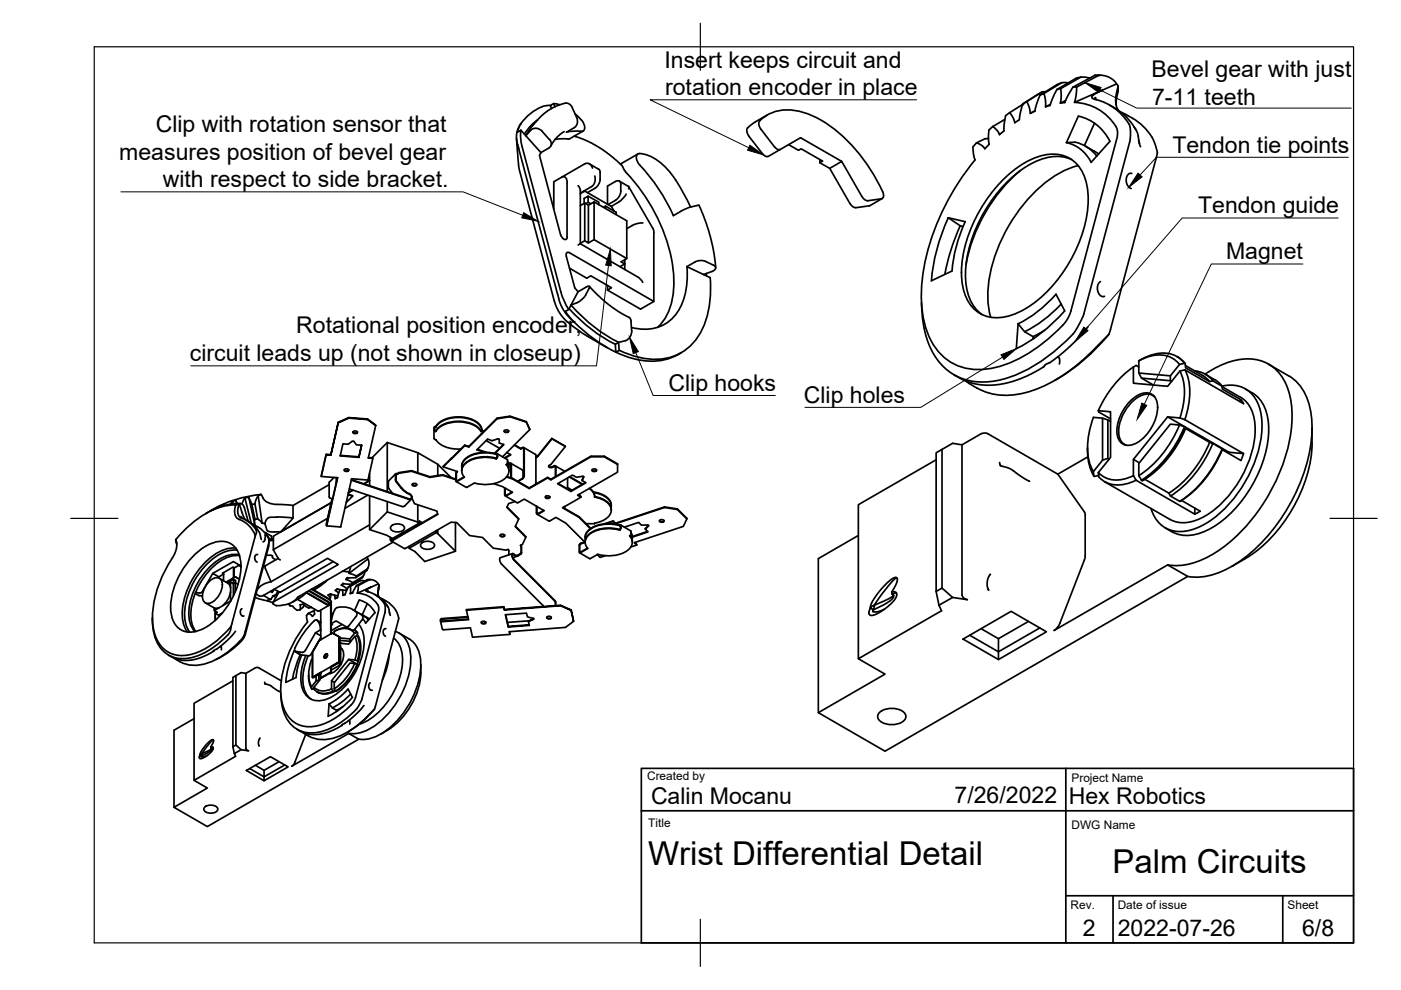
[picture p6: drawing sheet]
<svg xmlns="http://www.w3.org/2000/svg" width="297mm" height="210mm" viewBox="0 0 297 210" stroke-linecap="round" stroke-linejoin="round" font-family="sans-serif">
<!-- layer: Visible -->
<g fill="none" stroke="#000" stroke-width=".36">
<path d="M221 19.5l-3.3 2M221 19.5l-1 .5M221.3 19.8l.4 1.6v1.2M221.3 19.8l-.8 .4M221.7 19.4l-.7 .1M224.1 19l-1.3 3a.66 .66 0 0 1-.9 .6l-.2 .1M224.9 18.8l-.8 .2M225.1 17.5l1.4 .1M225.1 17.5l-3.8 2.3M225.1 17.5l-1 .4-3.6 2.3-.7 1.7-.4 1.7-.9 .4M227.5 18.5l-1.6 2.8a.62 .62 0 0 1-.7 .5l-.4 .1M228.2 16.6l-4.1 2.4"/>
<path d="M228.3 18.5h-.8M228.3 18.5l-.1 1.6-.4 1.6 6-2.6-2 1.1-.3 .5 .3 .2a11 11 0 0 1 7.8 6l.1 1.8-.2 1.4-9.9 37M229.1 16.4l-4.2 2.4 .1 1.5-.2 1.6M229.1 16.4l.8-.1 1.1 .3M229.1 16.4l-.9 .2M232.1 16l-4.6 2.5M233 16l1.3 .1 .9 .3 1.1 .8 .4 .6M233 16l-4.7 2.5M233 16h-.9M233.4 16h-1.3M237 18.2l-.3-.4-2.9 1.3M109.5 29.4l.6 6.4 7.4 27.9 .9 2.3 .6 .9 1.3 1.3"/>
<path d="M109.7 30.6l.3 .9M110 31.5l8.2 30.8M110.4 26.2l-.6 1.1-.3 1.2 .2 2.1M110.4 27.6v1.7l.3 1.8 8.2 30.8 .6 1.6 1.1 2.1M110.4 26.2l-.3 .6-.4 1.2M110.4 27.6l4.3 4.8M110.4 27.6l-.7 .4M112.6 27.6a1.71 1.71 0 0 1 2.4 .3M113 26.5l2.5-2.5 1.6-1.1 1.7-.7a1.75 1.75 0 0 1 2.5 .6l1 2.1a1.69 1.69 0 0 1-.5 2.1l-1.7 1M113 26.5l-1.5 2.3 1-1.2M114 25.4l-1.7 1.6-1.1 1.4M114.7 32.3l-.3 .7 4.5 16.8"/>
<path d="M114.9 22.6a10.4 10.4 0 0 0-4.5 3.6M115 27.9l1.5 1.7M116.5 29.5a1.15 1.15 0 0 1-.1 1.9l-1.7 1M116.7 22.4l-1.8 .2M117.4 22l1.3 .2M117.7 22.6l-.3-.6-.7 .4 .2 .6M119.1 37.6l-1.7 .9v5.8M119.1 37.6l.4-.2a1.06 1.06 0 0 1 .8 1.3M119.6 27.9l-1.7 1.5-1.1 1.6M120.2 38.7v11.6M121.8 28.9l3.5 1.4 2.5 1.5 2.2 1.6 1.8 1.7 .6 1M121.9 24.1l1.4 1.4"/>
<path d="M122.6 39.4l.3 .5 .1 .5v11.3l12.1 7 .7 .5 .5 .7M123.3 25.5a1.6 1.6 0 0 1 .3 2.3h-2l-1.5 .2M123.6 27.8l-3 1.7-2.9 .1M124 34.7l-4.9 2.9M124 34.7a1.1 1.1 0 0 1 1.6 1M124.9 34.7l2 1.2M125.4 39.6l-2.4 1.4M126.1 37.3a2.04 2.04 0 0 1-.7 2.3M126.9 35.9l.4 .7M127.2 36.6v1.4M127.3 38a2.49 2.49 0 0 1-1.2 1.9l-1.6 .9M131.3 38.4l1.9 1.1"/>
<path d="M132.4 36.1a38.8 38.8 0 0 1 10.4 21.5 14.7 14.7 0 0 1-2.7 11.1l-.7 .7M133.3 39.5v.5M133.3 39.6l5.1 8.8M135.2 32.7l-3.7 2.1M160.2 25.8l-1 .7a1.42 1.42 0 0 0-.4 2.4l2.9 3.7a1.07 1.07 0 0 0 1.2 .5M161.3 27.4l-.3-.7-.1-.9a8.6 8.6 0 0 1 9.4-2 27.6 27.6 0 0 1 13.8 11.5l2.4 4 .6 1.4 .2 .7a.63 .63 0 0 1-.4 .8l-2.9 .4M161.4 27.4l2.8 3.8M162.7 24.4l-2.6 1.4M162.9 33.2l6.8-4 8.8 5M164.2 31.1a1.07 1.07 0 0 0 1.3 .6M167.2 30.7l2.1 1.2 .6-.3 4.5 2.6-.6 .3 2.1 1.2M173.8 33.8v.7"/>
<path d="M207.1 30.3l-.2 .2a1.71 1.71 0 0 0-.5 1.9l.3 1.5M209.6 29.4h-.7l-1.8 .9M210.5 26.8l-.2 .2a1.92 1.92 0 0 0-.7 1.9l.1 1.7-.9 .9-.7-.7-1-.5M212.3 38.4a17.2 17.2 0 0 1 10.5-5.7 6.9 6.9 0 0 1 7.2 5.1 20.4 20.4 0 0 1-1.3 13.9 28 28 0 0 1-12.9 14.6 8.6 8.6 0 0 1-8.5-.1 9 9 0 0 1-3.4-6.8 28 28 0 0 1 6.3-18.4zM213 25.5l-2.5 1.3M214.1 23.9l-.3 .1a1.44 1.44 0 0 0-.8 1.6l-.1 2.1-1 .8-.5-.9-.9-.8M216.3 36.2a34.6 34.6 0 0 0-11.5 19.9M216.8 22.2l-2.7 1.7M216.9 22l-.7 2.5a1.43 1.43 0 0 1-1 1.5l-.5-1.3-.6-.8M217.7 21.5l.5 1.2 .2 1.3 1-.4M217.7 21.5l-.8 .5M220 20l-3.1 2"/>
<path d="M222.7 22.1l-1 .5M225.9 21.4l-1.1 .5M227.2 33.8a10 10 0 0 0-9.4 1.4 29.8 29.8 0 0 0-13.1 22.7 10 10 0 0 0 3.5 8.8M227.8 21.7a10.2 10.2 0 0 1 9 5.7l.1 1.1-.1 .9-9.8 36.6-.6 1.6-.5 .7a32.6 32.6 0 0 1-14.3 9.5 11.9 11.9 0 0 1-12.4-3 18.2 18.2 0 0 1-3.9-12.6 48.4 48.4 0 0 1 11.4-28.3M228 30.1a7.8 7.8 0 0 1 4.5 3M228.6 35.1a23 23 0 0 0-12.1 8.8 31.8 31.8 0 0 0-7 19.8l.5 3.6M228.6 24.6l-2.5 5.6h1.8M228.6 24.6a9.9 9.9 0 0 1 6.7 5.4l-3.9 4.4a7.8 7.8 0 0 0-5.3-4.2M230.2 31l1.8 1.1M232 32l.9 .7M232.1 26.1l-2.2 4.8M232.2 20.7l.3 .5"/>
<path d="M232.3 20.7l-.1 .1M235.3 22.3l1.3 .8M236.6 23v.1M236.6 22.2l.5-2.8-.1-1.2-.5 3.3 .2 1.1 .4 .8M236.6 23.1l2.3 1.8 1.1 1.3 .9 1.4M237.6 23.8l.8 .3M238.4 24.1l.7 .4a12.4 12.4 0 0 1 5.1 4.6M238.4 24.1h.1M240 36.8l-.7 .1-.3 .4-.2 .6 .2 1.3 .4 .5 .4 .3M240.4 26.9l.7 1.1 .4 2.4 .3 .7M241.4 29.7l.2 .7M244.2 29.1l.7 1.5 .5 1.7"/>
<path d="M245.2 33.4l-10.1 37.5M245.4 32.3l-.2 1M118.9 49.8l.3 .6a.6 .6 0 0 0 1 .1l.1-.2M120.1 54.3l1.8 6.8M120.8 56.9l3.6 2.1 .9-.5 4.3 2.5-.8 .5M123 41.1l1-.6 5.6 3.3 .6 1M123 43.6l1-.6v8l-1 .6M123 51.7l-.4 .3M123.7 40.5l.1 .1M124 43l.8 .5v8l-.8-.5M124.2 43.2l.5-.3 .6 .3M124.7 42.9v-1.3l-.9 .5v1"/>
<path d="M124.7 41.6l2.3 1.3v.5M124.8 51.5l1.2-.7 6.9 4M124.8 43.5l1.2-.7v8M126 42.8l6.9 4v8l-1.2 .7 .8 .5v1.1M128 44l.4-.3v.5M128.4 43.7l2.2 1.3v.5M128.8 43.3v-3.9l1.7-.9a.69 .69 0 0 1 .8-.1 .69 .69 0 0 1 .3 .7 3.1 3.1 0 0 1-1.1 3.4l-1.6 .9M131.1 42.9l-1.5 .9M132.5 55v1l-1.1 .6M132.8 41.1l-.9 1.2-.8 .5M134 47.8l-1.1 .7M136.3 47.3l-1.4 .2-.9 .3"/>
<path d="M138.4 48.4l.2 1M138.6 49.4v14.5l-17.9-10.3a.44 .44 0 0 0-.5-.1 .44 .44 0 0 0-.2 .5l.1 .3M145.6 56.5a4.7 4.7 0 0 1 3.1-1.3 6 6 0 0 1 2.9 1.2 .73 .73 0 0 1-.7 1.2l-1.7 .6zM145.7 56.5a15 15 0 0 1-2.5 10.2 8.6 8.6 0 0 1-9.3 2.7M146.4 43.9l-.7-1.5a27.3 27.3 0 0 0-5.4-7.7 7.3 7.3 0 0 0-5-2.1 1.71 1.71 0 0 0 .3 2.4 38.9 38.9 0 0 1 7.2 10.7M147.9 43.6l-2.6 .7-2.6 1.4M147.9 43.5h.3l.3 .7 1.9 5.2 .9 3.7 .4 3.7M149.2 58.2l1.4 .7M149.7 58l.1 .5M150.6 58.9a18.8 18.8 0 0 1-3.4 13.5 10.9 10.9 0 0 1-10.6 3.6l-3.5-1-1.8-.7M180.2 43.1a1.46 1.46 0 0 0 1.2 .9M182.8 41.7l-4.3-7.5-2.6 1.5 4.3 7.5"/>
<path d="M182.8 41.7a1.46 1.46 0 0 0 1.2 .9M184.3 43.6l-2.9 .4M187 42.1l-2.7 1.5M201 46.2l3.6 .8a31 31 0 0 0-2.7 10.5l-4.4 2M201 46.2l2.6 1.7M201 46.2a39.8 39.8 0 0 0-3.5 13.3M203.6 47.9l.6 .1M203.6 47.9a44.2 44.2 0 0 0-3.3 10.3M233.3 59.7l-.4 .4-.2 .5 .1 1.2 .6 1h.8M118.2 62.3l.4 1.6 .7 1.5 .9 1.4 1.4 1.4M119.9 66l1.7 2.2M120.3 68.2l1.8 1.5 2.4 1.6"/>
<path d="M120.7 65.4a33.1 33.1 0 0 0 9.7 7.6M121.1 64.7l-.5 .9-.7 .4M121.1 64.7a33.4 33.4 0 0 0 10.1 7.9M121.6 68.2a33.8 33.8 0 0 0 9 6.5M121.9 61.1l.7 .8M122.3 64.2l-1.2 .5M122.6 61.9l-1.5 2.8M124.5 71.3l4.2 2.4M124.9 61.1l-.7 1.4a4.6 4.6 0 0 1-1.9 1.7M124.9 61.1l.1-.3-.4-.1-2 1.2M125 60.7l1.9 2 2 1.8 2.3 1.6 2.1 1.2M128.8 60.5v1l7 4 2.8-1.6"/>
<path d="M130.5 73l.6-.4 .2 1.7-.7 .4zM130.6 74.7a14.8 14.8 0 0 0 12.2 .9l.9-.4M132.6 72.2l-1.5 .4M133.3 67.3l.3 .1 .2 .7 .1 2a2.12 2.12 0 0 1-1.3 2.1M144.4 74.8l-.7 .4M195.4 64.1l.1 1.8M195.5 65.9a17.5 17.5 0 0 0 4.9 12.2 12.9 12.9 0 0 0 12.2 2.3 32.8 32.8 0 0 0 14.8-9.5M215.9 68.6a25.5 25.5 0 0 0 8-6.2l1.8 3.5a33.7 33.7 0 0 1-10.2 8l.4-5.3 1.3 1.7M217.2 70.3l1.9 1.1-.1 .5M221.5 70l-2.4 1.4M224.2 75.7l.4 .2v1.3M225 64.5a26.4 26.4 0 0 1-7.8 5.8"/>
<path d="M229.6 67.2l-1.2 2.2-1 1.5M230.7 69.3l-2.8 3.2-2.1 1.9-2.5 2-1.6 .9-.4 .5-2.1 1.2-3.9 1.7-3.7 .8-3.5 .1-1.4-.2-1.8-.6-2.7-1.3M232.3 73.7a32.4 32.4 0 0 1-15.6 9.7 14.6 14.6 0 0 1-11.7-2.4l-.3-.2M235.1 70.9l-2.8 2.8M235.1 70.9a41.5 41.5 0 0 1-11.5 9.8M240.3 77.8v3.5l7.3 .6 2.5-3.2 1.1-.3 12.5 7.2-.6-.8M240.3 77.8a22 22 0 0 0-7.4 9.3M241.4 76.5a9.8 9.8 0 0 1 6.8-1.5 5.4 5.4 0 0 1 2.9 2M241.4 76.5v2.6l6.7 .6 2-2.4M241.4 77.8l-.5-.3-.6 .3M241.4 79.1l.6 1.1 6.1 .5M241.5 76.5a6.8 6.8 0 0 1 8 .1l.6 .7"/>
<path d="M248.1 79.7v1l.3 .2M249.5 75.6l.9 .6 .9 .9M250.2 78.7a13 13 0 0 1 0 9.9M251.1 77l-1 .3M251.1 77l.2 .1 .1 .9 5.1 2.9 .6-.2 2 1.2v.6l4 2.3-.3 .3M251.2 78.4a13.5 13.5 0 0 1 0 10.6M251.3 77.5l4 2.3 1.2 1.1M253.4 78.7l1.8 .5 1.1 .6 .8 .9M255.5 79.3a14.9 14.9 0 0 1 10.9-3 8.9 8.9 0 0 1 6.8 6.5 25.2 25.2 0 0 1-1.2 15.7 37 37 0 0 1-15.5 19.4 13.9 13.9 0 0 1-8.9 1.9M255.6 79.4l1.9 1.1M269 77.2l4.2 2.5M273.2 79.7a11.2 11.2 0 0 1 4.9 9.2 35 35 0 0 1-7 21.8 28.6 28.6 0 0 1-13.8 11.1 11.5 11.5 0 0 1-5.5 .4"/>
<path d="M69.2 96.3l-1.1 4.7 3.5 .3-2.3 10.2M69.2 96.4l-1.1 4.6M70.1 96.4l-.9-.1v.1l.9 .1M71.7 89.5l-1.6 7 1.6-6.8M72.2 96.6l3.9 .3M73 99.6l.5 .2 .4-.2M73.1 99.5l.5-.1 .3 .3-.6 .3-.3-.3zM74 88.5l-2.3 1v.2l2.3-1M74.8 91.6l.5 .2 .5-.2M74.9 91.5l.5-.1 .4 .3-.6 .2-.4-.2zM76.6 94.4l-.5 2.6 .6-2.6-1.1-.1-.7-.8-1.1 .7-1.1-.1-.6 2.6 4 .3M77.9 88.8l-3.9-.3v.2l3.9 .3"/>
<path d="M78.1 97l1 .2-1.1 4.6-3.5-.3-2.3 10.2-3-.2M79.7 90.2l-1.8-1.4 1.8 1.3-1.6 7 1 .1M82.1 93.8v10.4M87.2 99.8v.1M88.6 96l-6.5-2.2-3.2 3.3M92 91.2l.4 .3M92.2 91.2l.2 .1M92.4 91.4v.1M92.4 90.5a6.1 6.1 0 0 1 6.4-1.8 3.8 3.8 0 0 1 3.4 2.7M92.4 91.3a5.8 5.8 0 0 1 5.6-1.9l.8 .1a4.6 4.6 0 0 1 3.2 1.8M92.4 93.2a5.8 5.8 0 0 0 5.3 2M92.4 90.4a6.1 6.1 0 0 1 6.4-1.9 4.1 4.1 0 0 1 3.3 2.3l.1 .6"/>
<path d="M92.4 90.4l-.4 .3v2.2l.4 .3M92.4 90.5l-.2 .2v.5M92.4 90.4v.1M92.8 98.4l-4.2-2.4v4.2M92.8 98.4v2.4M92.8 98.4l2.8 2.9M95.7 97.1v.1M95.8 97.3l-1.8 1.7 3 1-.2 .1M96.9 100h-.1M97.9 98.9a2.77 2.77 0 0 1 2.4-2.6l1.4-.3 1.4-.1 1.4 .2 .7 .2a7.2 7.2 0 0 0-6.7 1.3 1.89 1.89 0 0 0-.6 1.7M97.9 99.7v.2M98.5 94.4l-2.7 2.9v-.2"/>
<path d="M98.5 94.5l.9 .2M101.2 95.3l1.9 .6M102 91.4v.1a5.8 5.8 0 0 0-5.6-2l-.8 .1a4.6 4.6 0 0 0-3.2 1.9M102 91.3l.7 .1M102 91.5h.6M102.7 95.9l-1.6-.5 2.3-2.3 1 .3 1.3-.3 .2 .8 .9 .4-1.9 1.9M103.1 93.4l.2 .1M103.3 93.5l2.6 1.6M105.2 97.2v.1a7 7 0 0 0-6.9 1.4 1.84 1.84 0 0 0 .2 2.5M105.2 97.2a7.3 7.3 0 0 0-6.7 1.1l-.5 .9-.1 .5M105.2 97.1v.1M105.3 96.3l.1 .1-.1 .7"/>
<path d="M105.3 96.2l.2 .1v.7l-.2 .3M105.4 88.8l-6 6M105.4 96.2l2.2 1.3v.7l-.2 .3 .4 .6 .1 .6M106.7 94.2l-1.9 1.9M106.9 91.4l.5 .2 .5-.2M107 91.2l.5-.1 .3 .4-.6 .2-.3-.2zM107.4 98.5h-.1a2.06 2.06 0 0 1-.9 3.4 7.9 7.9 0 0 1-5.8 .5l-1.7 .9-2.2-1.2M107.5 95.9l.8 .5-1.2 .7M107.6 97.8l.3 1M107.6 97.9l.3 .7v.7M107.9 98.8v.1M107.9 99.7v.2"/>
<path d="M108 98.4l-.2 .1M108 98.2l-.2 .2M108 98.4h.3v.1M108 98.2h.2l.2 .3M108.1 88.2v.2l-2.7 .4v-.1M108.1 88.4l3.5 1.1M108.2 96.4l-1.2 .7M108.3 98.2l2.6 1.5v1.6M108.3 98.6v2.7M108.4 98.5v2.8M109 94.4l1.4 .8 .5-.2 .1 .2 .1 5.7-.4 .5-1 .6M109.1 94.3l1.3 .8 .5-.2h.2v6"/>
<path d="M110.4 95.1v.1M111 94.9l2.5 1.4M111.6 89.4l.7 1.7-.7-1.7-3.5-1.2-2.7 .5-6 6-.9-.3-4.5 4.6M112.3 91.1l-5.7 5.8M113.5 96.3l.1 6-.1 .4M113.6 96.9l.4-.3 3-3.6 2.8 1.6-2.9 3.8-.6 .4 .4 .3h.5M114.1 96.7l-.5 .3M116.3 98.8l.5 .2 .9-.3 .2 .3M117 93l-2.9 3.7M117 93l2.9 1.7M117.7 98.8l2 1.1M117.8 99.1v2"/>
<path d="M117.8 99.1l-.2-.2-.4 .2M117.9 99.1v1.9M125.3 96.7v.2M125.5 99.6l.5 .3 .5-.3M125.6 99.5l.5-.1 .4 .4-.6 .2-.4-.2zM128.1 96.7v.2M130.9 98.5v-.1l-2.8-1.7h-2.8l-8.5 4.9-.7-.4-3.9 2.3-3.5-2.1-1.2-.4M199.7 95.3l-1.2 .7v29.4M204 94.3v31.9a1.21 1.21 0 0 0 1.1 .9l-3.1-.4-2.9 1.6 .5 1.2-17.6 10.2v-32.7l16.5-9.5M209.4 92l14.9 8.5 6.3-3.6M209.4 92a1.68 1.68 0 0 0-1.5 0l-3.9 2.3-2-.3-2.3 1.3v29.4M211.9 98.1l.3 .7 1.9 .5 2.5 1.8 1.7 .9"/>
<path d="M230.6 94.9v.7M230.6 95.6a9.9 9.9 0 0 0 1.3 5.3M231.8 100l.1 .9 .2 .1 .8-.2M231.8 88.5l2 .2v8.9l-2 2.4a12.9 12.9 0 0 1-.4-10.3zM233.8 88.7l1.7 .7M234.9 89v8.2l-1.1 .4M234.9 97.2l.3 .2M235.5 88.8l-2.6-1.5v-.2l2.6 .2v9.7l-2.6 3.2v.9a6 6 0 0 0 7 1.1l1-.4M238.4 94.2l.3 .2M239.8 84.9a4.2 4.2 0 0 1 4.1-1.5 3.3 3.3 0 0 1 1.5 3.8 9.3 9.3 0 0 1-5.1 7 2.4 2.4 0 0 1-3.4-2 9 9 0 0 1 2.9-7.3zM240.3 97.4l1.3 .7M242 80.2l2.5 1.4"/>
<path d="M244.4 83.8l.3 .2M244.8 84.1a2.88 2.88 0 0 0-3.6 .2 8.9 8.9 0 0 0-3.9 8.4 2.31 2.31 0 0 0 1.5 1.7M247.6 88.4l13 7.5 3.1 .3-12.5-7.2-1.1-.4-2.5-.2-7.3 9v3.5M250.1 90.1l1 .4M250.1 90.1l-2-.2-6.7 8.4v2.5M250.1 90.1a23.2 23.2 0 0 1-8.7 10.7M251.1 90.5l.2 .1M251.1 90.5a24.4 24.4 0 0 1-9.1 11.3M251.3 90.6l.1 .3 5.1 2.9 .6 .2M251.3 90.6a24.4 24.4 0 0 1-9.1 11.3M251.4 90.8a23.3 23.3 0 0 1-8.7 10.8M256.5 93.8a23.3 23.3 0 0 1-8.7 10.8"/>
<path d="M257.1 94l2 1.2v.1M257.1 94a24 24 0 0 1-8.9 11.2M257.6 80.5l1.5 1.4M259.1 95.1a24 24 0 0 1-9 11.2M259.1 81.9a6.5 6.5 0 0 1 8.2 5.5 22.4 22.4 0 0 1-3.7 15.4 21.6 21.6 0 0 1-10.8 9.5 6.4 6.4 0 0 1-8.8-4.5M259.1 82l3.9 2.3M259.1 95.3l4 2.3 .6-1.4M259.2 95.3a23.3 23.3 0 0 1-8.7 10.8M260.6 95.9l-.2 .2M263 84.2a6.8 6.8 0 0 1 3.1 5.6 22.9 22.9 0 0 1-8.2 18 11 11 0 0 1-7.9 3l-1.9-.7-13.9-8M264 82.5l1.5 .8M265.5 83.3a8 8 0 0 1 3.5 7.1 26.2 26.2 0 0 1-12.6 21.8 8.4 8.4 0 0 1-7.9 .5"/>
<path d="M278.2 90.7a31.3 31.3 0 0 1-10.2 24.8l-2.6 2.1-1.4 .8M37.3 114.4l.2 .7-.1 1-.7 1.9a24.6 24.6 0 0 0-4.4 13.6 7.8 7.8 0 0 0 3.5 6.7 7.7 7.7 0 0 0 7.4-.6 19.6 19.6 0 0 0 5.8-4.9M37.3 114.4l.2 1M40.9 117.9a9.5 9.5 0 0 1 5.9-3.1 4.1 4.1 0 0 1 4.2 4.1 15.8 15.8 0 0 1-8.5 14.7 4.2 4.2 0 0 1-6.2-3.7 15.8 15.8 0 0 1 4.6-12zM45.3 108h.1M45.3 108l-.3 .2M45.4 107.9l-.9 .5M46.9 107.4l-.1-.2-.1 .3M47.5 107.2l.1-.3-.8 .3M48.9 106.9h.1M48.9 106.9l-2.2 .5-3.1 1.5M49.3 106.3l-.4 .6"/>
<path d="M49.3 106.3l.2 .5M49.4 106.8l-.5 .1M50 116.2a8.8 8.8 0 0 0-6.9 3.5 15.7 15.7 0 0 0-4.3 11.9l.5 1.7 .4 .7M50 107.1a15.5 15.5 0 0 0-10.7 5.1l-2 2.2M50.1 106l.2 .8-.2-.5M50.1 106l-.8 .3M50.3 116.7a8.5 8.5 0 0 0-6.8 3.3 15.3 15.3 0 0 0-4.2 11.7l.5 1.7 .4 .6M50.6 119.9l.5 .2M50.6 106.8h.1l.9 2.6 .4 .8M50.7 117.7a7.3 7.3 0 0 0-6.5 2.8 14.3 14.3 0 0 0-4.1 10.4 4.8 4.8 0 0 0 1.2 3M50.7 106.8h.5l.4 .4 1 3.3M50.7 119.8l-1 .6-.3-.2-2.2 1.4 .2 .1-1 .6"/>
<path d="M50.8 117.8a7.8 7.8 0 0 0-6.3 3.1 14 14 0 0 0-3.9 10.8l.5 1.5 .4 .7M51 106.8h-1.6M51.1 120l-1.6-.9-4.4 2.5M51.1 109.5l.2 .4M51.3 109.9l1 .4 .9 .7 1.1 1.3M51.3 109.9l-.6-.4-.3-.8 .2-1.8a.76 .76 0 0 0-.8 1l.1 1.4 .6 .7a5.6 5.6 0 0 1 3.6 3.7l-5.1 19.1M51.9 105.6l-.6 1.3M51.9 105.6l1.4 5.4M51.9 105.6l.9-.2 .6 1.6M52.2 110.3l.7 .4M52.8 105.5l1.2 5.5M52.9 110.7l.8 .6 1.1 1.3 .6 1.8"/>
<path d="M52.9 110.7h.1M53.4 107l.7 3.1-.1 1.1M53.4 111.1l.4 .1M53.8 111.2l.9 .5M53.8 111.2h.1M54 111.2h-.2M54.1 106.9l.2-1.1 .6-.8a.39 .39 0 0 1 .5-.1 .39 .39 0 0 1 .2 .4 2.47 2.47 0 0 0 2.4 1.6l4.1 .3M54.1 106.9l.5 3.1M54.1 106.8l-.7 .1M54.3 112.3l.1 .5-.3 .7M54.6 117.6l-.5 .2-.1 .4 .1 .5 .4 .5M54.6 110l1 .9 .6 .1 .4 1.5 .7 .2 .8 .1"/>
<path d="M54.6 110l-.5 .1M54.7 111.7a4.9 4.9 0 0 1 2.2 2.6v1.1M54.7 105.1l.9 5.8M55.4 104.8a25.6 25.6 0 0 0-10 3.1M56.2 113.4v1l-.4 .5M56.3 112.9l1.3 .8v.8l-.5-.2zM56.3 120l-.4 .1M56.3 112.9h-.2M56.5 117.7l1.2 .1 .1 .5 .7 .4M56.9 115.4l-5 18.8M57 114.9l-.1 1.1-4.9 18.4-.8 1.5M57.2 114.2l-.2 .1"/>
<path d="M57.6 114.5l-.6 .1M58 113.8v2.8M58 114.6l-1 .1M58 114.2l-.4 .1M58.1 113.6l-.1 .2M59 118.4l-2.8 1.7 1.2 3.3M59.5 112.8h-1.4M62.1 109.8l-2.7-.2-2.2 .1-.6 .3-.4 1M69.2 111.4h.1M69.3 111.3h.1M69.5 109.9l-11.5 6.6 1 2 .4 .2M69.8 102.8l-7.7 4.4v2.6l-2.6 3 10.7-6.2-12.1 7"/>
<path d="M69.8 102.3v3l.2 .3 .4 .2-1.1 5.5M69.8 102.2v.1M70.4 105.8l-1.2 5.6M70.7 119.1l-11.2 6.4-.3 .1-1.1-.7-.4 .7-.4-.2M70.8 101.2l-1 1M71.3 101.3v1.2M71.4 101.3v.6M71.5 101.3l-2.2 10M73.8 104.8l.9 .3v.1l-.9-.3M74.1 103.7l11.3 3.7 .4-.1 1.4-1.5M74.5 101.8l12.2 4.1a.56 .56 0 0 0 .7-.4 .56 .56 0 0 0-.4-.7l-1.2-.8-1.7-1.9M74.5 101.7l12.2 4.1 .5-.1a.78 .78 0 0 0-.8-1.1l-1-.8-1.4-1.7-.1-.4"/>
<path d="M74.7 105.2l-1.3 1.3M74.8 103.9l-.9 .6M77.9 118.1l.3 1.2-.2 1.2-2.4 1.6M78 118.5l-4 3.1M78 105l-4.9 2.8M78.4 100.3v2.7M78.4 105.1v7.2M78.4 101.9l-1.2 .7M78.4 111.3l-21 12.1M82.1 106.4v2.1M82.3 102.1v1.1M82.4 103.2l.1 .4"/>
<path d="M82.5 103.6l.7 1M82.8 113.9v.5M82.8 114.4v.2h.4M82.9 114.7l2.8 1.6h.3M82.9 114v.5h.3M82.9 111.5a1.95 1.95 0 0 1 2.8 .3 1.29 1.29 0 0 1-1.7 1 1.14 1.14 0 0 1-1.2-1zM83.4 114.9l-20.3 11.7M83.9 100.4l-1.6 1.7M84.1 100.4l.2 .2-.2-.1M84.1 100.5l-.1 .1 .1 1.5M84.1 100.4l-.3 .2v1.1M84.3 100.5l.2-.3 2.7-.4 3.9 1.3 2.8-.4 2.7 .9"/>
<path d="M84.3 100.6l.2-.3 2.7-.4 3.9 1.3 2.8-.4 2.7 .9M84.5 100.2v.1M85.2 113l.3 .2M86 116.3l9.6-5.6 1.2 .1 2.8 2.8 2.7 .4 2.3 2.2 2.7 .4 .4-.1 .2 .3M87.4 105.7l.5 1.1 4.7 1.6 .2 .7-9.6 5.5M87.4 102.7l.5 .2 .5-.2M87.5 102.6l.5-.1 .4 .3-.7 .2-.3-.2zM88.6 107v3.7M89.3 115.2a1.95 1.95 0 0 1 2.8 .3 1.29 1.29 0 0 1-1.7 1 1.14 1.14 0 0 1-1.2-1zM89.5 110.8l-.6-.3v.4l-5.7 3.3-1.2-.7-3.6-1.2 3.7-3.8 6.8 2.4M91.1 101.1v.1M92.5 112.5v.4l-5.8 3.3v-.4"/>
<path d="M92.5 112.9l4.1 4-6.5 2.2-2.1-2.2-1.3-.7M92.8 109l-9.6 5.5M92.8 112.3v.8M93.9 100.7v.1M96.6 110.8v6.1M96.6 100.5l.2-.1v1.5M96.6 100.5v1.5M96.8 100l-.2 .5M96.8 100v.4M98.4 101.1l-1.5 .9-.1-.1M98.4 101.2l-1.5 .9-.2-.2M104.7 102.5l1.9 .7 2.1 1.2-1.3 .7h-.3l-.1-.2"/>
<path d="M106 113.5l.5 .2 .5-.2M106.1 118.2l-.1 .6 .3 .8M106.2 113.3h.4l.4 .3-.6 .2-.4-.2zM106.3 119.6l8.9 8.9M107 103.4v1.5M107.1 103.5l.1 1.5h.2l1.2-.7M107.1 105.1l2.5 1.5 .3-.1M107.4 101.1l1.3 .5 3.5 2 3.9-2.3 .7 .4 8.5-4.8h2.8l2.8 1.6v1.6l-8.5 4.9 .8 .4-3.9 2.3 3.5 2 2.4 2.4M107.5 107.5l2.5 2.6M107.9 116.8v.8M108.7 117.4l-2.6 .9M108.7 101.4v.2"/>
<path d="M109.2 106.3l-1.4 .5-.3 .8 2.5 2.5-.8 1.5 2.3 2.3-.8 1.6-.4 .1 .2 .4-.1 1.3M109.3 111.6l2.2 2.3M109.7 117.9l-1 .4M109.8 117.7a.96 .96 0 0 1-1.1-.3l-.1 .6 .3 .7 8.8 8.9M109.9 106.5l1.2-.7 4.3 2.5-1.2 .7-.4-.1-.1-.2M110.4 115.6l.2 .4v1.2M110.4 117.3l-.6 .4M110.5 117.4l-.6 .4a.96 .96 0 0 1-1.2-.3l-.1 .3 .3 .8 8.8 8.8 .1 1M110.6 117.2l-.1 .2M111.2 100.8l-.3 .6-1.1 .7M112.2 103.5v.1M113.7 107.3v1.4"/>
<path d="M113.8 107.4l.1 1.4 .3 .1 1.1-.7M113.9 109l2.4 1.4h.3M115.6 105.3l.5 .3 .5-.3M115.8 105.2l.4-.1 .4 .4-.6 .2-.4-.2zM116.1 101.2v.1M116.6 110.4l1.3-.7 2.1 1.2 4.1 4.1-1 .3M116.8 101.6v.1M119.4 107.6l3.4 2 2.4 2.4M119.6 107.5v.1M119.7 107.4l-.1 .3M119.8 107.4l-.2 .3M120.3 101.3v2.4"/>
<path d="M120.3 103.4l1 .5M120.7 101.1l2.7 1.6M120.8 101.1l2.7 1.5M121.1 104.1v.1M122.6 104.9l.6 .5M122.8 109.6v.1M122.8 104.8l.3 .4M122.8 115.6v1.5M122.9 117.2l2.1 1.2M123.1 115.2l-.3 .4 .1-.1 .1 1.6 1.5-.9M123.1 115.2l-.2 .3M123.7 101.1l-.3 .8"/>
<path d="M123.8 101.2l-.2-.2-1.4 .2-.8-.5-3.2 1.9 2.9 1.6 3.1-1.8-.8-.5 .4-.7M124 114.9l-.9 .3M124.1 114.8v.2M124.1 102.3l-3 1.8-2.8-1.6M124.9 103.6a2.33 2.33 0 0 1 1.2 1.8M125 103.5l.4 .3a1.99 1.99 0 0 1 .7 1.5 4.2 4.2 0 0 1 3.4 2.2l.1 .7M125.8 104.3a4.5 4.5 0 0 1 3.7 2.3l.1 .6M125.9 104.4a4.4 4.4 0 0 1 3.6 2.2l.1 1M126.1 105.3v.1M126.1 110.9l-1.9 .1M126.1 105.4a4.2 4.2 0 0 1 3.4 2.2 2.45 2.45 0 0 1-1.8 2.8l-1.6 .5M126.6 117.6l.6 .6 1.1-.4"/>
<path d="M128.6 111l1.4-.4 .5 .5 10.4-3.5 2.7 .4 2 2-.7 1.6-10.4 3.5 .5 .5-1.3 .4M130 110.4v.2M130.5 110.9v.2M131.4 111.4l.2-.1 .1 .2-.1 .6-.2 .3 .2-.9zM131.4 111.3a7.3 7.3 0 0 0-6.7 1.2 1.98 1.98 0 0 0-.6 1.5M131.4 111.4a7.2 7.2 0 0 0-6.8 1.3 1.89 1.89 0 0 0-.5 1.7M131.4 112.3a7.3 7.3 0 0 0-6.7 1.1l-.6 .9v.5M131.4 112.4a7 7 0 0 0-6.9 1.4 1.84 1.84 0 0 0 .1 2.5l-1.5 .9-.3-.2M131.6 111.3l2.2 1.3-.1 .7-.2 .3M132.4 111.8l3-1 .6 .5 1.5 .1-.7 .8 .6 .6-3.4 1.1M133.5 113.6a2.06 2.06 0 0 1-.9 3.4 7.9 7.9 0 0 1-5.9 .5l-1.7 .9M133.6 113.6l.3 .6 .2 .6"/>
<path d="M133.8 112.9l.3 1M133.8 113.1l.2 .6v.7M134 113.9v.1M134 114.8v.2M134.6 115l.4 .6M137.3 112.7l-3.3 1.1M137.5 111.4l-.7 .8M137.5 111.4h.1M139.8 110.4l.5 .2 .5-.2M140 110.2h.4l.4 .3-.6 .2-.4-.2zM140.9 107.5v.1M143.6 107.9v.1"/>
<path d="M145.6 110l-2-2.1-2.7-.4-10.4 3.4-.5-.5-1.9 .7M182 113.5l-8.5 4.9v32.7M224.3 100.5l5.7 8.2 .1 9.1-.2 1-5.2 13.4-.4 .7-.8 .8 24.1-13.9 4.2 2.4-64.2 37.1-14.1-8.2 14.1-8.2-5.6-3.2M232.9 100.2a5.7 5.7 0 0 0 6.4 1.1l1-.5M240.3 100.9l.6 .9 12.4 7.2v-1.2M241.4 100.8l.6 1M242 101.8l.2 .1 .5-.3 5.1 3 .4 .6 1.9 1.1 .4-.2 4 2.3-1.2 .6M247 111.9l1.5 .8M264 118.4l-2.8 1.7M32.3 131a8.5 8.5 0 0 0 3.5 7.9 7.9 7.9 0 0 0 7.4-.4 18.8 18.8 0 0 0 5.1-3.9M41.4 125.8l.7 .5M42.1 126.2l.8 .2"/>
<path d="M44.1 123.5a2.3 2.3 0 0 1 2.4-.9 2.53 2.53 0 0 1 .2 3.2 3.4 3.4 0 0 1-2.7 2.1 1.47 1.47 0 0 1-1-2.1 5 5 0 0 1 1.1-2.3zM45.4 128.9v.5l.6 .4-.4 .2v1.5M45.6 129.6v.4l.7 .4 .8-.4M46.3 122.5l.1-.2-1.3-.7-2.3 4-.4 .1-.9-.1M46.4 128.9l-1 .5M46.5 122.6l1.8 1a2.29 2.29 0 0 1 .3 2.9 3.6 3.6 0 0 1-2.9 2.5l-2.2-1.2M46.7 137l.2 .2v.6M47.4 121.7v.1M47.4 121.4v1.7M48.9 123.4l.6 .4M48.9 123.4v1.2M48.9 125.5v2"/>
<path d="M48.9 127.5h.1M48.9 127.5l-1.7 .9M49 132.8l-.2 1.1-.5 .7M49.5 122.8l-1.1 .7v.2l.5-.3M49.5 120.3v2.2l.4-.2 .9 .5-.9-.5-2 1.1M49.5 123.5l-.3 .1M49.6 120.4v2M49.9 123.6l-.4 .2v2.5M49.9 133.9l-1.3 1.5-2 1.8-2.3 1.4-1.8 .9-1.6 .4-2.1 .1-1.6-.3-1.5-.8M50 123.6v-.5l-.5-.3v.7l.3 .1M50.5 123.9l-.6-.3v1.9M50.8 136a15.1 15.1 0 0 1-8.9 5 7.1 7.1 0 0 1-4.9-1.4"/>
<path d="M51.2 135.9a18.3 18.3 0 0 1-5.5 4M51.3 129l-.3 .4v.7l.3 .4 .4 .1M51.9 134.2l-.4 .9-.8 .9M54.1 126.7l2.7 .7M54.3 125.9v.1M54.3 126l.9 .4 .6-.1 13.6-7.9 2.3 1.3-13.6 7.9-.3 .3 .8 .5a5.4 5.4 0 0 0 4.5-1.8M54.3 125.8v.2M55.9 126.2l1.5 .9M56.7 127.4h.1M57.5 123.3l-.7 .2a3.8 3.8 0 0 0-2.3 1.5M57.5 127l-.8 .4M57.9 126.3l.6 .4"/>
<path d="M58.5 126.1l.2 .2M58.9 125.4l-.4 .7-.6 .2-.4 .7M59.2 125.5l-1.4 2.3-1-.4M61.2 128.1l.3 .4M61.3 128l.2 .5h.5l1 .9M62.4 138a19.9 19.9 0 0 0-1.8 6.7M62.5 138h-.1l1.5 .9M62.6 137.4l-.1 .5 .2 .2 1.4 .2 .7-.4M62.6 138.1l1.4 .8M63.1 127.1l4.3 2.5M63.6 129.3l-.6 .1M63.6 138.8l-1.1 3-.5 2.2"/>
<path d="M64 138.9l-.9 2.7-.3 2-2.2 1.1M64.3 128.1l.6 .5a.88 .88 0 0 0 1.1 .2M64.3 128.1l-.7 .1v1.1M64.5 128.3l-.3 .5-.6 .5M65 125.6l4.5 2.6 .2-.1M65 125.5l-.8 .9-2.2 1.3M65.3 139a9.4 9.4 0 0 0-.4 8.1l1.1 1.1M65.4 130a1.32 1.32 0 0 0-.3 1.4l.1 .5M65.4 125.3l4.1 2.3 .2 .5M65.5 125.2l4 2.3 .3 .3-.1 .6-4.8-2.7M66 128.8h.1M66 124.9l4 2.4 .1 .4v6.7l.4-.2 1.5 .9"/>
<path d="M66.1 139.8a6.8 6.8 0 0 0 0 5.8M66.1 139.9h.2M66.1 124.9l3.9 2.3 .2 .5v3.9M66.6 129.1l.1 1.1M66.6 129.6l-1.2 .5 .8 .6 .5-.5M66.7 131.6a18.8 18.8 0 0 0-4.1 5.8M67.2 131.5l.8 .5M67.2 131.5l.6 1.1 .1 1M67.2 131.5l-.5 .1M67.6 135.8l-1.3 2.5v5.3l1.7-.9-1.7 .9 1.7-1 .1 1.2 2.1-1.2M67.6 135.8l2.9-1.6 1.4 .8v5.3M67.6 135.8l-1.3 2.5v5.3l5.6-3.3"/>
<path d="M67.9 133.6h.1M67.9 133.6l-1 .6M68 131.8l-.1 .1M68 135.2l-2.2 3.7-.4 .2-1.4-.2M68 134.8l-1.1-.6-2.2 3.7M68 129.3v6.3l-.4 .2M68.6 123.5l-2.1 1.6M68.9 138.8l.4-.2 .1 .3-.1 .4-.4 .2-.2-.2zM69.4 138.7l-.5 .3v.5M69.4 123l-1.2 1-1.6 1M69.7 128.4l-2.3 1.2M70 125.9l1.6 .4"/>
<path d="M70.1 125.9l-.6 .3 .5 .5M70.2 132.2l.3 .2-.3 .2M70.2 132.2l1-.6 2.2 1.3M70.2 132.3v2.1M70.3 126l-.3 1.1M70.6 130l-.4 .2M70.9 133.9a3.3 3.3 0 0 1 4.3 .4M70.9 133.9v.5M70.9 134.4h.1M70.9 126.2l.2 .7 .5-.2M70.9 129.3l.2-.2a3.8 3.8 0 0 1 4.6 .9l-.2 .8M71 129.3l-.6 1.5-.2 1.4"/>
<path d="M71.1 133.7l-.2 .2M71.5 126.7l-.4 .2M71.6 124.9l-.5 .3 .7 .5M71.9 135l.1 5.4zM72 136.8l.2 .1v4M72 135.1v5.3l-1.8 1v1.2l-.1-1.2M72 135.8l2.2 .2M72 136.2l.4 .2M72.1 125l-.6 1.7M72.2 137.4a2.42 2.42 0 0 1 .3 3.1 3.7 3.7 0 0 1-2.7 2.3M72.2 137.5l.3 .2M72.3 137.5l.2 .1"/>
<path d="M72.5 132.4l-2.3 1.3M72.6 125.1l.1 1.1 .5-.2M72.6 121.1l1.4 .2v.3l1.6 .5M72.7 123.7l1.8 .2M72.7 123.7l-.3 .4M72.9 123.8l-.5 .3 1.2 .8M73.3 122.9l1.5 .6M73.6 125l-.3 .2-1.8-.3-.4 .3M73.6 122.5l-.2 .4M73.6 124.9l-.3 .3M73.7 124.9h-.1M73.7 133.1l-1.5 .2-1.1 .4"/>
<path d="M73.9 122.5l-.6 .4M73.9 124.4l-.6 1.3a.49 .49 0 0 1-.6 .5M74 132.6l-.6 .3M74.2 135.5v.5l.1 .1M74.3 124.3v1.5M74.3 124.3l-.4 .1M74.3 120.2l-.3 1.1M74.8 129.2l2.1 1.4M74.8 123.5l-.2 .4M74.8 125.6l-.5 .2M75.2 129.4l1-2.2a4.9 4.9 0 0 1 3.3 2.7l-2 2.2M75.2 134.3l-1 1.2-2.2-.2"/>
<path d="M75.2 139.9l-1.3-.1-3.6 4.5v1.7l.5 .7M75.2 135l-1.3 1.6-1.9-.2M75.2 135l.5-.2 .3 .2M75.2 139.9l.5 .2M75.2 135a6.3 6.3 0 0 1 0 4.9M75.4 122.5h-1.8M75.4 130.8l-1.4 1.8M75.6 124.2l-.7 1.2a.44 .44 0 0 1-.6 .4M75.6 122.1l-.2 .4M75.7 134.1l-.5 .2M75.7 134.1l.1 .3M75.7 134.1l-.6-.6 .7 .7"/>
<path d="M75.7 134.5a6.8 6.8 0 0 1 0 6.4l-1.8-1.1M75.7 134.8a6.9 6.9 0 0 1 0 5.3M75.8 125.8a5.4 5.4 0 0 1 4.3 2.5M76 124.1h-.4M76 124.1l-.2 1.7 2.9-1.3-.9 .5-.2 .2 .1 .2a5.7 5.7 0 0 1 3.9 2.7l.1 .6-.1 1.2M76 123l-.1 .2M76.1 132.4a7.8 7.8 0 0 1 .5 7.4 13.8 13.8 0 0 1-7.3 8.4 3.7 3.7 0 0 1-5.4-2.9 11.1 11.1 0 0 1 .9-6.3M76.3 130.1l.8 .4 1 1M76.4 123.1l-.5 .1-2 1.2M76.7 131.5l-1.4 1.9-.4 .3-1.5-.8M76.9 130.6l.1 .4-.3 .5M76.9 131.2l.6 .9"/>
<path d="M76.9 130.4l.9 .6M77 122.2l-2.2 1.3M77 122.2l-.3 .4-2.2 1.3M77 122.2l-.2 .3M77.3 123.2l-.9-.1-2.1 1.2M77.3 121.2l-.3 1M77.7 121l-2.3 1.5M77.8 130.9l.5 .3M77.9 128l-1.1 2.4M77.9 122.9l-2.3 1.3M77.9 120.6l-.2 .4M77.9 125.3l.2 .2"/>
<path d="M77.9 125.3h.1M78.1 120.3l-.4 .7M78.3 122.9l1.2 .2 .7 .7M78.3 122.9l-2.3 1.2M78.3 122.9h-.4M78.5 122.9h-.6M79.5 126.1l.7 .3M80.1 128.3l.2 .5-.1 .8-4.8 18.3-.8 1.4a16.9 16.9 0 0 1-7.1 4.5 5.9 5.9 0 0 1-7.7-4.8 20.3 20.3 0 0 1 3.6-14.6l1.8-2.6M80.2 126l.2-2-.3 1.8 .3 .8M80.2 126.5l1.1 .9 1 1.3M80.2 126.4h.1M80.4 124l-.2-.2-1.5 .7"/>
<path d="M80.6 126.8l.4 .2M81 127l.9 .5M81 127h.1M81.6 130l-4.9 18.5M81.8 133.3h-.3l-.3 .5 .1 .7 .4 .4M81.9 127.5a5.6 5.6 0 0 1 2.3 2.4l.3 1.2M82 128.3l.4 .6 .4 1.6M82.5 138.8a14.9 14.9 0 0 1-1.4 5.4M82.5 129.8l.1 .3M83.5 135.3a6 6 0 0 1 1.8 6 16.3 16.3 0 0 1-8.3 11.9l-.8 .4M83.8 133.9a5 5 0 0 1 3.2 4.5 17.9 17.9 0 0 1-5.4 13.7 9.3 9.3 0 0 1-7.7 3.4M84.4 131.6l-5 18.8"/>
<path d="M84.5 131.1l-.1 .5M84.6 134.2a6.4 6.4 0 0 1 4.3 4.1 14.7 14.7 0 0 1-2.3 11.3 15.4 15.4 0 0 1-7.6 6.8l-2 .4-.9-.1M93.4 131.7l.4 1.7M93.5 131.4l.2 .3M93.8 133.4l.2 .1 5.7-.4 .5 2 7.9-.6-.1-.6M99.2 130.9l-5.6 .5M99.3 131.3l-5.7 .4M102 131.9l.5 .3 .5-.3M102.2 131.8l.4-.1 .4 .4-.6 .2-.4-.2zM106.8 128.6l-7.9 .7 .4 2.1-5.7 .4-.2-.2v-.2l.3-.2 5.5-.5M106.8 128.8l-7.9 .6M107 129.2l-.2-.6 .2 .7"/>
<path d="M107.2 130.3l.6 2.5M112 131.8l.2 .8-4.4 .3v-.1l4.4-.3M112.1 131.6l-4.5 .4M113.2 131.1l-1.2 .6v.1l1.2-.6-1.4-.4-.2-.8-4.4 .3 .6 2.6M115.1 128.5v.1M115.9 130.9l.5 .2 .5-.2M116.1 130.7h.4l.4 .3-.6 .2-.4-.2zM117.8 127.6v.8M118.9 128.3l-11.9 .9v.1l11.9-.9M121.1 129.3l-2.2-1 2.2 1.1M121.6 131.7l-.5-2.4 .5 2.4-1.7 1.3-11.9 .9 .1 .6M184.7 128.7l.7-.4-.1 .6a.29 .29 0 0 1-.2 .3 .29 .29 0 0 1-.3-.1l-.3-.1z"/>
<path d="M189.1 125.5l.4-.1 .5 .3v.8l-.5 .9-1.8 1.6-1.9 1.2-1.2 .3-.3-.2-.1-.3 .3-1M189.1 126a.72 .72 0 0 1 .2-.9l.9-1.8v-.6l-.2-.3-.6 .2-.7 .4-1.8 1.8-1.9 2.7-.5 1.5M190.1 125.7l-1 .3 .3 .1 .1 .4-.7 .9-1.5 .9-2.1 1-.2 .3 1.1 .1 1.4-.5M190.2 122.5l-.6 .3-1.1 1.3-2.1 2.6-1 1.6 3.1-1.4 .7-.4 .2-.4M198.5 125.4l1.2-.7 2.3 2M198.5 125.4l.6 2.9M204.2 135.5l10.2-5.9 7.5 4.4-10.2 5.8zM208 133.3l3.7 2.1M210 121.8l-.4 .6-.3 1.1 .1 1 .2 .6M218.1 131.8l-6.4 3.6v2.8l-6.1-3.5M220.5 133.1l-8.8 5.1v1.6M41.1 152.4l-4.2 2.4v16.4"/>
<path d="M44.7 158.4h.4l.1 .3-.2 .5-.6 .6-1.6 1h-.4l-.2-.3a.32 .32 0 0 1 .2-.3 .32 .32 0 0 1 .4 0l.1-.4-.5 .3M44.7 158.6v-.2l.6-1.2-.2-.4-.7 .4-1.1 1.2-.7 1-.2 .7M45.2 158.5l-.5 .1 .2 .2-.4 .5-1.8 1.1 .4 .1 .8-.3M45.2 156.9l-.7 .6-1.6 2.3 1.4-.7 .6-.4M49.4 158.3l.6-.3 1.1 1M49.4 158.3l.3 1.5M50 143.2l-.6 .4v14.7M52.1 142.8v15.9l.1 .2 .5 .3-1.6-.2-1.4 .8 .3 .6-8.9 5.1v-16.4l8.3-4.8M55.1 156.5l-.3 .9 .1 .8M56.1 144.6l.1 .4 1.1 .3 2 1.3M59.5 147l.1 .9M59.6 147.8a7.5 7.5 0 0 0 4.5 7.3 9.3 9.3 0 0 0 7.6-1.5l1.9-1.5 2-1.8"/>
<path d="M59.6 144.3l-5-2.8-.5 .1-2 1.2-1-.2-1.1 .6v14.8M64.8 155.7l-2.3 6-.6 .7 12-6.9 2.2 1.2-32.1 18.6-7.1-4.1 7.1-4.1-2.9-1.6M65.4 143.1l.2 1.8 .5 1.2M66.1 145.6v.5M66.1 146.1h.3M66.5 145.9l.1 .1M66.6 145.7v.4a2.92 2.92 0 0 0 4 .4M66.6 145.7a2.96 2.96 0 0 0 3.7 .3M67 143.3v1.1l-.9 1.2M67.2 146.7l.6 .3M67.6 143v1.2l-.6 .2M67.6 144.2l.1 .1"/>
<path d="M67.9 142.8v1.3l-1.3 1.6M70.1 141.4l1.9-1zM70.1 142.5l-2.1 1.2M70.3 144.3l.6 .4M70.9 146l.2 .5M71.1 146.5a3.6 3.6 0 0 1-4 .1M71.4 146.5h-.3M71.6 140.6l.6 .3-2 1.2M72.6 149.9l-1.2 .7M73.9 152.8l.2 .1v.6M74 155l-.3 .3M74.4 147.1l-1.7 1.5-2.2 1.5"/>
<path d="M74.7 147.9l-.9-1.8-1.7 1.6-2.3 1.5M74.7 147.9a16.9 16.9 0 0 1-5.1 4l.2-2.7 .7 .9 .9 .5v.2M75.2 140.7a11.5 11.5 0 0 1-4.3 5.3M75.7 140.9a12.3 12.3 0 0 1-4.5 5.6M75.7 140.1l.3 .1M75.8 140.9l-.6-.2-1-.1-3.3 4.2v1.2M75.8 140.9v.1M75.8 140.9a12.3 12.3 0 0 1-4.5 5.7M76.6 148.5l-1 1.9M77.2 149.6l-1.4 1.6-2.3 1.9-2.1 1.3-2.1 .9-1.7 .4h-1.8l-1.7-.4-1.1-.7M78.5 144.8l-.3 .4v.6l.3 .5h.4M79.4 150.4l-1.2 1.2a18.3 18.3 0 0 1-8 5 7.6 7.6 0 0 1-6-1.3"/>
<path d="M79.4 150.4a20.7 20.7 0 0 1-5.4 4.6M89.2 140.9a15.6 15.6 0 0 1-8.5 14.8M186.5 151.1a4.3 4.3 0 0 1 5.2 0 1.22 1.22 0 0 1-.5 2 4.4 4.4 0 0 1-4.7-.3 1.13 1.13 0 0 1 0-1.7zM42.4 160.1h.1M43.4 171.2a1.95 1.95 0 0 1 2.8 .2 1.29 1.29 0 0 1-1.7 1 1.14 1.14 0 0 1-1.3-1zM52.2 163.4l5.1-3 3.8 2.2-5.1 2.9zM54.1 162.3l1.9 1M59.2 161.5l-3.2 1.8v1.4l-3-1.7M60.4 162.2l-4.4 2.5v.8"/>
</g>
<g fill="#000">
<circle cx="216.8" cy="22.2" r=".18"/>
<circle cx="125.2" cy="112" r=".18"/>
</g>
<!-- layer: Border -->
<path d="M20 9.9h267v190h-267zM148.5 4.9v10M15 109.9h10M282 109.9h10M148.5 194.9v10" fill="none" stroke="#000" stroke-width=".25"/>
<!-- layer: TitleBlock -->
<path d="M136 162.9h151v37h-151zM136 171.9h151M226 162.9v37M226 189.9h61M236 189.9v10M272 189.9v10" fill="none" stroke="#000" stroke-width=".36"/>
<!-- layer: Leaders -->
<path d="M230 17.5l3.4 1.1-.5 1zM159 30.8l2.9 2-3.4-1zM241.3 36.7l.8 .8-2.8 2.2zM111 45.1l3.1 1.8-3.5-.7zM129.4 52.8l.2 3.6-1.2-.2zM133.5 71.5l1.8 3-1 .5zM212.2 75.2l3.3-1.3-2.6 2.3zM229.8 69.4l.9 .7-2.8 2.3zM242.1 85.5l1 .5-2 2.9z" fill="#000" stroke="#000" stroke-width=".21"/>
<path d="M233.2 19.1l7.8 3.8h45.5M194.4 21.2h-56.6l20.9 10.1M285.9 33.4h-40.7l-3.5 3.7M25.6 40.7h72.6l12.6 4.9M129 56.3l-2.5 21.3h-86.1M276.2 56h-19.4l-14.2 29.7M283.7 46.2h-33.1l-20.3 23.5M134.8 74.8l3.7 9.1h25.9M212.6 75.7l-17.4 10.7h-24.5" fill="none" stroke="#000" stroke-width=".21"/>
<g font-size="7">
<text x="137.4" y="183.5">Wrist Differential Detail</text>
<text x="235.9" y="185.2">Palm Circuits</text>
</g>
<g font-size="4.9">
<text x="140.9" y="14.3">Insert keeps circuit and</text>
<text x="244.1" y="16.4">Bevel gear with just</text>
<text x="141" y="20.2">rotation encoder in place</text>
<text x="244.3" y="22.2">7-11 teeth</text>
<text x="33" y="28">Clip with rotation sensor that</text>
<text x="25.3" y="33.9">measures position of bevel gear</text>
<text x="248.6" y="32.4">Tendon tie points</text>
<text x="34.5" y="39.7">with respect to side bracket.</text>
<text x="254" y="45.2">Tendon guide</text>
<text x="259.9" y="54.9">Magnet</text>
<text x="62.8" y="70.6">Rotational position encoder,</text>
<text x="40.3" y="76.5">circuit leads up (not shown in closeup)</text>
<text x="141.7" y="82.9">Clip hooks</text>
<text x="170.4" y="85.4">Clip holes</text>
<text x="138" y="170.6">Calin Mocanu</text>
<text x="202.4" y="170.3">7/26/2022</text>
<text x="226.6" y="170.4">Hex Robotics</text>
<text x="229.6" y="198.6">2</text>
<text x="237" y="198.4">2022-07-26</text>
<text x="276.1" y="198.6">6/8</text>
</g>
<g font-size="2.5">
<text x="137.2" y="165.4">Created by</text>
<text x="227.2" y="165.8">Project Name</text>
<text x="137.4" y="175.4">Title</text>
<text x="227.2" y="175.8">DWG Name</text>
<text x="227" y="192.7">Rev.</text>
<text x="237" y="192.7">Date of issue</text>
<text x="273" y="192.7">Sheet</text>
</g>
</svg>
